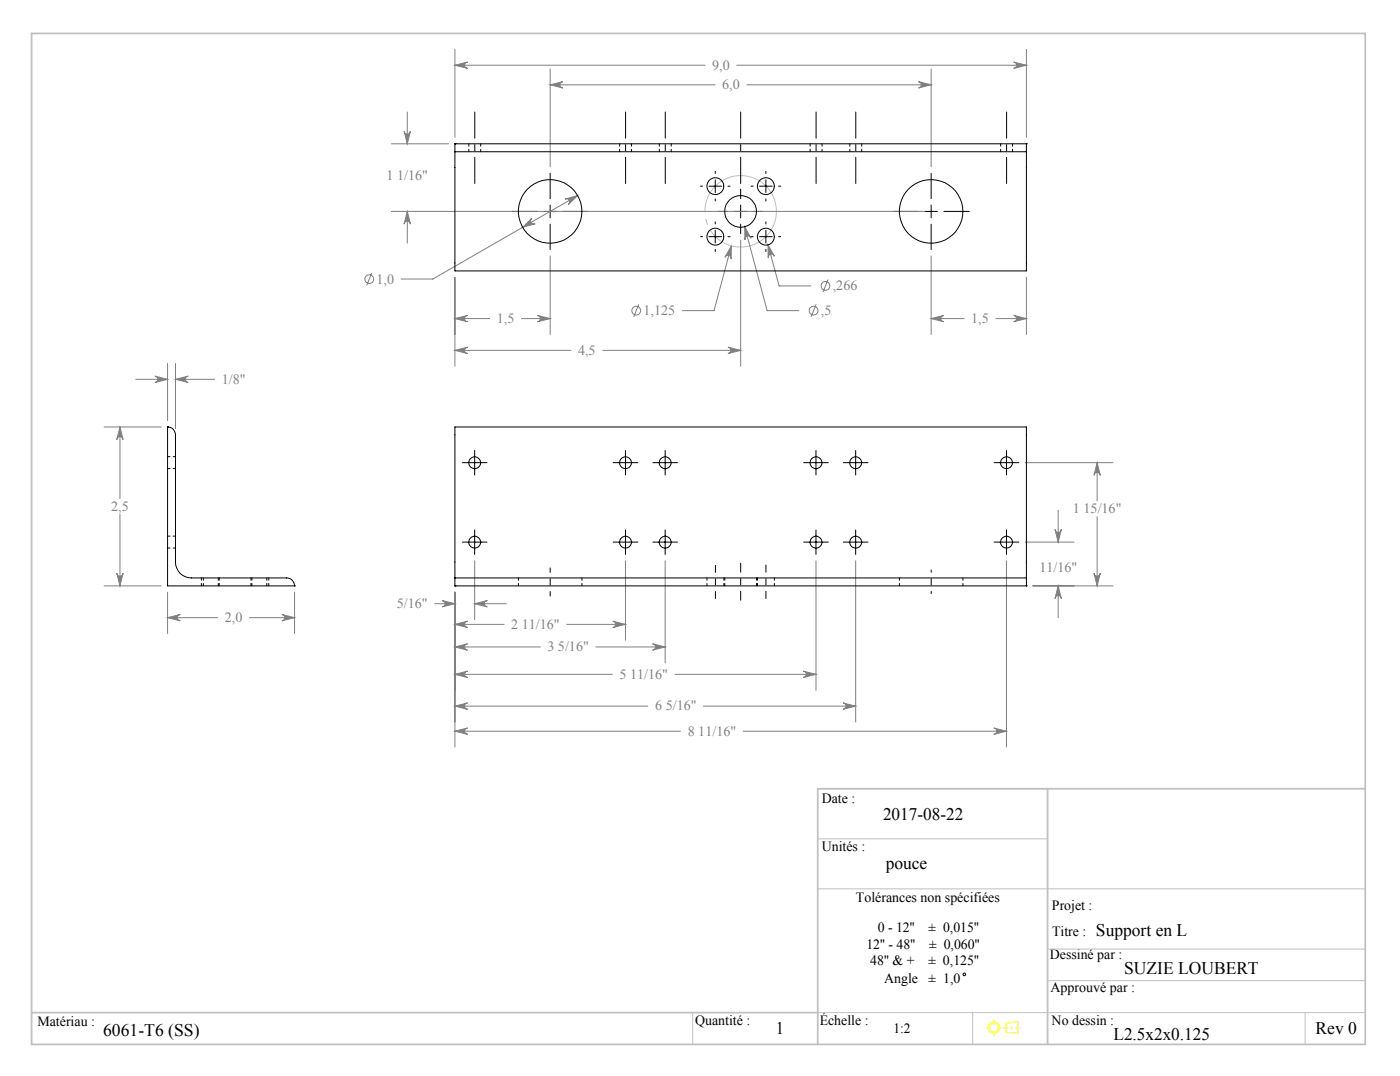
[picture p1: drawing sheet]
<svg xmlns="http://www.w3.org/2000/svg" width="280mm" height="215mm" viewBox="0 0 280 215" stroke-linecap="round" stroke-linejoin="round" font-family="sans-serif">
<g fill="none" stroke="#808080" stroke-width=".2">
<path d="M91 13l2.5-.6a.64 .64 0 0 0-.6 .6 .64 .64 0 0 0 .6 .7zM91 9.9v17.6M91 13h50M110 17l2.6-.7a.64 .64 0 0 0-.6 .7 .64 .64 0 0 0 .6 .6zM110 13.8v19.6M110 17h33M147.4 13h57.9M149.4 17h36.8M183.7 16.3l2.5 .7-2.5 .6a.64 .64 0 0 0 .6-.6 .64 .64 0 0 0-.6-.7zM186.2 13.8v19.6M202.7 12.4l2.6 .6-2.6 .7a.64 .64 0 0 0 .6-.7 .64 .64 0 0 0-.6-.6zM205.3 9.9v17.6"/>
<path d="M78.3 28.7h11.4M80.8 26.2a.64 .64 0 0 0 .7 .6 .64 .64 0 0 0 .6-.6l-.6 2.5zM81.5 22.4v6.3M113 39.8l2.5-.7-1.9 1.8a.65 .65 0 0 0 .2-.9 .65 .65 0 0 0-.8-.2zM115.5 39.1l-28.9 16.7h-6.4M74.4 54.5l-1.1 2.5M78.3 42.2h106.7M81.5 42.2l.6 2.6a.64 .64 0 0 0-.6-.6 .64 .64 0 0 0-.7 .6zM81.5 42.2v6.4M91 55.4v17.8M104.5 45.4l1.9-1.8a.65 .65 0 0 0-.2 .8 .65 .65 0 0 0 .8 .3zM110 51.1v15.7"/>
<path d="M146.3 49.2l-.1 2.6a.64 .64 0 0 0-.4-.8 .64 .64 0 0 0-.8 .4zM146.3 49.2l-3.5 12.9h-6.3M148.1 48v25.2M148.9 45.3l1.3 2.3a.64 .64 0 0 0-.8-.4 .64 .64 0 0 0-.4 .7zM148.9 45.3l4.5 16.8h6.4M153.6 48.9l2.2 8.2h6.4M153.6 48.9l1.3 2.3a.64 .64 0 0 0-.8-.4 .64 .64 0 0 0-.5 .8zM165.6 55.9l-1 2.5M186.2 51.1v15.7M205.3 55.4v11.4M27.2 75.8h6.3M31 75.2l2.5 .6-2.5 .6a.64 .64 0 0 0 .6-.6 .64 .64 0 0 0-.6-.6z"/>
<path d="M33.5 72.6v11.4M35.1 75.8l2.5-.6a.64 .64 0 0 0-.6 .6 .64 .64 0 0 0 .6 .6zM35.1 72.6v13M35.1 75.8h7.8M91 63.7l2.5-.7a.64 .64 0 0 0-.6 .7 .64 .64 0 0 0 .6 .6zM91 70l2.5-.6a.64 .64 0 0 0-.6 .6 .64 .64 0 0 0 .6 .6zM91 63.7h6.9M91 70h23.2M104.3 63.7h5.7M107.5 63l2.5 .7-2.5 .6a.64 .64 0 0 0 .6-.6 .64 .64 0 0 0-.6-.7zM120.5 70h27.6M127.7 60.8l-.9 2.5"/>
<path d="M145.6 69.4l2.5 .6-2.5 .6a.64 .64 0 0 0 .6-.6 .64 .64 0 0 0-.6-.6zM163.2 60.8l-1 2.5M186.2 63.7h6.6M186.2 63.7l2.6-.7a.64 .64 0 0 0-.6 .7 .64 .64 0 0 0 .6 .6zM199.2 63.7h6.1M202.7 63l2.6 .7-2.6 .6a.64 .64 0 0 0 .6-.6 .64 .64 0 0 0-.6-.7zM20.8 85.3h11.4M24 85.3l.6 2.6a.64 .64 0 0 0-.6-.6 .64 .64 0 0 0-.6 .6zM24 85.3v14.3M205 92.4h17.6M219.4 92.4l.7 2.6a.64 .64 0 0 0-.7-.6 .64 .64 0 0 0-.6 .6zM219.4 92.4v7.7"/>
<path d="M20.8 117.1h11.4M23.4 114.5a.64 .64 0 0 0 .6 .6 .64 .64 0 0 0 .6-.6l-.6 2.6zM24 102.7v14.4M33.5 118.3v8.3M58.9 118.3v8.3M88.4 120l2.6 .6-2.6 .7a.64 .64 0 0 0 .6-.7 .64 .64 0 0 0-.6-.6zM91 118.3v31M94.9 112.1v11.7M125.1 112.1v15.8M133 112.1v20.4M163.2 112.1v25.8M171.1 112.1v32.2"/>
<path d="M201.3 112.1v37.2M205 108.3h9.8M206.6 117.1h16M211 105.8a.64 .64 0 0 0 .6 .6 .64 .64 0 0 0 .7-.6l-.7 2.5zM211.6 102v6.3M211.6 117.1v6.3M211.6 117.1l.7 2.5a.64 .64 0 0 0-.7-.6 .64 .64 0 0 0-.6 .6zM218.8 114.5a.64 .64 0 0 0 .6 .6 .64 .64 0 0 0 .7-.6l-.7 2.6zM219.4 103.2v13.9M33.5 123.4l2.6-.6a.64 .64 0 0 0-.7 .6 .64 .64 0 0 0 .7 .7zM33.5 123.4h10M49.9 123.4h9"/>
<path d="M56.4 122.8l2.5 .6-2.5 .7a.64 .64 0 0 0 .6-.7 .64 .64 0 0 0-.6-.6zM86.9 120.6h4.1M91 124.8l2.5-.7a.64 .64 0 0 0-.6 .7 .64 .64 0 0 0 .6 .6zM91 129.3l2.5-.7a.64 .64 0 0 0-.6 .7 .64 .64 0 0 0 .6 .6zM91 134.7l2.5-.6a.64 .64 0 0 0-.6 .6 .64 .64 0 0 0 .6 .7zM91 124.8h9.8M91 129.3h17.1M91 134.7h31.5M94.9 120.6l2.6-.6a.64 .64 0 0 0-.6 .6 .64 .64 0 0 0 .6 .7zM94.9 120.6h6.4M113.3 124.8h11.8M119.2 129.3h13.8"/>
<path d="M122.6 124.1l2.5 .7-2.5 .6a.64 .64 0 0 0 .6-.6 .64 .64 0 0 0-.6-.7zM130.5 128.6l2.5 .7-2.5 .6a.64 .64 0 0 0 .6-.6 .64 .64 0 0 0-.6-.7zM135 134.7h28.2M160.7 134.1l2.5 .6-2.5 .7a.64 .64 0 0 0 .6-.7 .64 .64 0 0 0-.6-.6zM91 141.1l2.5-.6a.64 .64 0 0 0-.6 .6 .64 .64 0 0 0 .6 .6zM91 146.1l2.5-.6a.64 .64 0 0 0-.6 .6 .64 .64 0 0 0 .6 .6zM91 141.1h38.6M91 146.1h45.1M140.7 141.1h30.4M148.6 146.1h52.7M168.6 140.5l2.5 .6-2.5 .6a.64 .64 0 0 0 .6-.6 .64 .64 0 0 0-.6-.6zM198.8 145.5l2.5 .6-2.5 .6a.64 .64 0 0 0 .6-.6 .64 .64 0 0 0-.6-.6z"/>
<circle cx="73.8" cy="55.8" r=".87"/>
<circle cx="165.1" cy="57.1" r=".89"/>
<circle cx="127.2" cy="62.1" r=".88"/>
<circle cx="162.7" cy="62.1" r=".88"/>
</g>
<g fill="none" stroke="#000" stroke-width=".2">
<path d="M110 34.6v5.1M140.1 37.2h.4M141.8 37.2h2.5M143.1 34.2v.5M143.1 35.9v2.6M143.1 39.7v.5M145.6 37.2h.4M148.1 37.8v1.9M150.2 37.2h.4M151.9 37.2h2.5M153.2 34.2v.5M153.2 35.9v2.6"/>
<path d="M153.2 39.7v.5M155.7 37.2h.4M186.2 34.6v5.1M102.4 42.2h5.1M108.8 42.2h2.5M110 41v2.5M110 44.8v5.1M112.6 42.2h5.1M140.1 47.3h.4M141.8 47.3h2.5M143.1 44.3v.4M143.1 46v2.6"/>
<path d="M143.1 49.8v.5M143.7 42.2h1.9M145.6 47.3h.4M146.9 42.2h2.5M148.1 41v2.5M148.1 44.8v1.9M150.2 47.3h.4M150.7 42.2h1.9M151.9 47.3h2.5M153.2 44.3v.4M153.2 46v2.6M153.2 49.8v.5"/>
<path d="M155.7 47.3h.4M178.6 42.2h5.1M185 42.2h2.5M186.2 41v2.5M186.2 44.8v5.1M188.8 42.2h5.1M92.5 92.4h4.9M94.9 90v4.9M122.6 92.4h5M125.1 90v4.9M130.6 92.4h4.9M133 90v4.9"/>
<path d="M160.7 92.4h5M163.2 90v4.9M168.7 92.4h4.9M171.1 90v4.9M198.8 92.4h5M201.3 90v4.9M92.5 108.3h4.9M94.9 105.9v4.9M122.6 108.3h5M125.1 105.9v4.9M130.6 108.3h4.9M133 105.9v4.9"/>
<path d="M160.7 108.3h5M163.2 105.9v4.9M168.7 108.3h4.9M171.1 105.9v4.9M198.8 108.3h5M201.3 105.9v4.9"/>
<circle cx="192.9" cy="194.7" r=".25"/>
</g>
<g fill="none" stroke="#ff0" stroke-width=".2">
<path d="M197.3 205.3h.8M198.8 203.9v.7M198.8 206.1v.8M199.5 205.4h.7M200.8 205.4h.8M201.2 204.5l2.4-.3v2.3l-2.4-.2zM202.1 205.4h.4M203.2 205.4h.8"/>
<circle cx="198.8" cy="205.3" r="1.16"/>
<circle cx="198.8" cy="205.3" r=".89"/>
</g>
<path d="M155 40.1a7.1 7.1 0 0 0-12-2.8 7.1 7.1 0 0 0 3.3 11.8 7.1 7.1 0 0 0 8.8-8.6l-.1-.4" fill="none" stroke="#c0c0c0" stroke-width=".2" stroke-dasharray="30.5 1.3 1.3 1.3" stroke-dashoffset="9.9" stroke-linecap="butt"/>
<path d="M186.2 118.6v-4.7" fill="none" stroke="#000" stroke-width=".2" stroke-dasharray="30.5 1.3 1.3 1.3" stroke-dashoffset="30"/>
<path d="M148.1 119.9v-7.4" fill="none" stroke="#000" stroke-width=".2" stroke-dasharray="30.5 1.3 1.3 1.3" stroke-dashoffset="28.7"/>
<path d="M153.2 119.6v-6.7" fill="none" stroke="#000" stroke-width=".2" stroke-dasharray="30.5 1.3 1.3 1.3" stroke-dashoffset="29"/>
<path d="M143.1 113v6.6" fill="none" stroke="#000" stroke-width=".2" stroke-dasharray="30.5 1.3 1.3 1.3" stroke-dashoffset="29.1"/>
<path d="M110 113.5v5.6" fill="none" stroke="#000" stroke-width=".2" stroke-dasharray="30.5 1.3 1.3 1.3" stroke-dashoffset="29.6"/>
<path d="M95 36.7v-14.3M125.1 36.7v-14.3M133.1 36.7v-14.3M148.1 36.7v-14.3M163.2 36.7v-14.3M171.2 36.7v-14.3M201.3 36.7v-14.3" fill="none" stroke="#000" stroke-width=".2" stroke-dasharray="30.5 1.3 1.3 1.3" stroke-dashoffset="25.2"/>
<path d="M163.5 157.6h46M163.5 177.6h109.5M163.5 167.6h46M209.5 189.6h63.5M209.5 196h63.5M138.5 202.3v6.4M163.5 202.3h109.5M194.5 202.3v6.4M261 202.3v6.4" fill="none" stroke="#c0c0c0" stroke-width=".2"/>
<path d="M6.3 6.7h266.8v202h-266.8zM209.5 157.6v51.1M273.1 157.6h-109.6v51.1M6.3 202.3h157.2" fill="none" stroke="#c0c0c0" stroke-width=".35"/>
<g fill="#808080">
<path d="M146.3 49.2l-.1 2.6a.64 .64 0 0 0-.4-.8 .64 .64 0 0 0-.8 .4z"/>
<path d="M33.5 123.4l2.6-.6a.64 .64 0 0 0-.7 .6 .64 .64 0 0 0 .7 .7zM56.4 122.8l2.5 .6-2.5 .7a.64 .64 0 0 0 .6-.7 .64 .64 0 0 0-.6-.6zM24 85.3l.6 2.6a.64 .64 0 0 0-.6-.6 .64 .64 0 0 0-.6 .6zM23.4 114.5a.64 .64 0 0 0 .6 .6 .64 .64 0 0 0 .6-.6l-.6 2.6zM31 75.2l2.5 .6-2.5 .6a.64 .64 0 0 0 .6-.6 .64 .64 0 0 0-.6-.6zM35.1 75.8l2.5-.6a.64 .64 0 0 0-.6 .6 .64 .64 0 0 0 .6 .6zM88.4 120l2.6 .6-2.6 .7a.64 .64 0 0 0 .6-.7 .64 .64 0 0 0-.6-.6zM94.9 120.6l2.6-.6a.64 .64 0 0 0-.6 .6 .64 .64 0 0 0 .6 .7zM91 124.8l2.5-.7a.64 .64 0 0 0-.6 .7 .64 .64 0 0 0 .6 .6zM122.6 124.1l2.5 .7-2.5 .6a.64 .64 0 0 0 .6-.6 .64 .64 0 0 0-.6-.7zM91 129.3l2.5-.7a.64 .64 0 0 0-.6 .7 .64 .64 0 0 0 .6 .6zM130.5 128.6l2.5 .7-2.5 .6a.64 .64 0 0 0 .6-.6 .64 .64 0 0 0-.6-.7zM91 134.7l2.5-.6a.64 .64 0 0 0-.6 .6 .64 .64 0 0 0 .6 .7zM160.7 134.1l2.5 .6-2.5 .7a.64 .64 0 0 0 .6-.7 .64 .64 0 0 0-.6-.6zM91 141.1l2.5-.6a.64 .64 0 0 0-.6 .6 .64 .64 0 0 0 .6 .6zM168.6 140.5l2.5 .6-2.5 .6a.64 .64 0 0 0 .6-.6 .64 .64 0 0 0-.6-.6zM91 146.1l2.5-.6a.64 .64 0 0 0-.6 .6 .64 .64 0 0 0 .6 .6zM198.8 145.5l2.5 .6-2.5 .6a.64 .64 0 0 0 .6-.6 .64 .64 0 0 0-.6-.6zM211.6 117.1l.7 2.5a.64 .64 0 0 0-.7-.6 .64 .64 0 0 0-.6 .6zM211 105.8a.64 .64 0 0 0 .6 .6 .64 .64 0 0 0 .7-.6l-.7 2.5zM218.8 114.5a.64 .64 0 0 0 .6 .6 .64 .64 0 0 0 .7-.6l-.7 2.6zM219.4 92.4l.7 2.6a.64 .64 0 0 0-.7-.6 .64 .64 0 0 0-.6 .6zM91 13l2.5-.6a.64 .64 0 0 0-.6 .6 .64 .64 0 0 0 .6 .7zM202.7 12.4l2.6 .6-2.6 .7a.64 .64 0 0 0 .6-.7 .64 .64 0 0 0-.6-.6zM80.8 26.2a.64 .64 0 0 0 .7 .6 .64 .64 0 0 0 .6-.6l-.6 2.5zM81.5 42.2l.6 2.6a.64 .64 0 0 0-.6-.6 .64 .64 0 0 0-.7 .6zM153.6 48.9v2.7a.64 .64 0 0 1 .5-.8 .64 .64 0 0 1 .8 .4zM148.9 45.3l.1 2.6a.64 .64 0 0 1 .4-.7 .64 .64 0 0 1 .8 .4zM113 39.8a.65 .65 0 0 1 .8 .2 .65 .65 0 0 1-.2 .9l1.9-1.8zM104.5 45.4l2.5-.7a.65 .65 0 0 1-.8-.3 .65 .65 0 0 1 .2-.8zM110 17l2.6-.7a.64 .64 0 0 0-.6 .7 .64 .64 0 0 0 .6 .6zM183.7 16.3l2.5 .7-2.5 .6a.64 .64 0 0 0 .6-.6 .64 .64 0 0 0-.6-.7zM91 63.7l2.5-.7a.64 .64 0 0 0-.6 .7 .64 .64 0 0 0 .6 .6zM107.5 63l2.5 .7-2.5 .6a.64 .64 0 0 0 .6-.6 .64 .64 0 0 0-.6-.7zM202.7 63l2.6 .7-2.6 .6a.64 .64 0 0 0 .6-.6 .64 .64 0 0 0-.6-.7zM186.2 63.7l2.6-.7a.64 .64 0 0 0-.6 .7 .64 .64 0 0 0 .6 .6zM91 70l2.5-.6a.64 .64 0 0 0-.6 .6 .64 .64 0 0 0 .6 .6zM145.6 69.4l2.5 .6-2.5 .6a.64 .64 0 0 0 .6-.6 .64 .64 0 0 0-.6-.6z"/>
</g>
<g fill="none" stroke="#000" stroke-width=".2">
<path d="M91 28.7h.1M91 28.7v1.6M91 30.3v23.8h114.3v-23.8M91 28.7h114.3M91 30.3h114.3M205.3 28.7h.1M205.3 28.7v1.6M33.5 85.3h.1M33.5 85.3a1.57 1.57 0 0 1 1.6 1.6v25.4a3.1 3.1 0 0 0 3.2 3.2h19a1.57 1.57 0 0 1 1.6 1.6M33.5 85.3v31.8h25.4M58.9 117.1h.1M91 117.1h.1"/>
<path d="M91 115.5v1.6M91 115.5v-30.2h114.3v30.2M91 115.5h114.3M91 117.1h114.3M205.3 117.1h.1M205.3 115.5v1.6"/>
<circle cx="143.1" cy="37.2" r="1.68"/>
<circle cx="153.2" cy="37.2" r="1.69"/>
<circle cx="110" cy="42.2" r="6.4"/>
<circle cx="143.1" cy="47.3" r="1.68"/>
<circle cx="148.1" cy="42.2" r="3.2"/>
<circle cx="153.2" cy="47.3" r="1.69"/>
<circle cx="186.2" cy="42.2" r="6.4"/>
<circle cx="94.9" cy="92.5" r="1.19"/>
<circle cx="125.1" cy="92.5" r="1.19"/>
<circle cx="133" cy="92.5" r="1.19"/>
<circle cx="163.2" cy="92.5" r="1.19"/>
<circle cx="171.1" cy="92.5" r="1.19"/>
<circle cx="201.3" cy="92.5" r="1.19"/>
<circle cx="94.9" cy="108.3" r="1.19"/>
<circle cx="125.1" cy="108.3" r="1.19"/>
<circle cx="133" cy="108.3" r="1.19"/>
<circle cx="163.2" cy="108.3" r="1.19"/>
<circle cx="171.1" cy="108.3" r="1.19"/>
<circle cx="201.3" cy="108.3" r="1.19"/>
</g>
<g fill="none" stroke="#000" stroke-width=".2" stroke-dasharray="1.3 .6" stroke-dashoffset=".8">
<path d="M93.8 28.7v1.6M96.1 30.3v-1.6M123.9 28.7v1.6M126.3 30.3v-1.6M131.9 28.7v1.6M134.2 30.3v-1.6M162 28.7v1.6M164.4 30.3v-1.6M170 28.7v1.6M172.3 30.3v-1.6M200.1 28.7v1.6M202.5 30.3v-1.6"/>
<path d="M33.5 93.6h1.6M35.1 91.3h-1.6M33.5 109.5h1.6M35.1 107.1h-1.6M40.3 115.5v1.5M40.7 115.5v1.5M43.7 117v-1.5M43.8 115.5v1.5M50.2 117v-1.5M50.4 115.5v1.5M53.4 117v-1.5M53.8 117v-1.5"/>
<path d="M103.7 115.5v1.5M116.4 117v-1.5M141.4 115.5v1.5M144.8 117v-1.5M145 115.5v1.5M151.3 117v-1.5M151.5 115.5v1.5M154.9 117v-1.5M179.9 115.5v1.5M192.6 117v-1.5"/>
</g>
<g font-size="3.5">
<text x="176.6" y="163.9">2017-08-22</text>
<text x="177.1" y="173.7">pouce</text>
<text x="219.2" y="187.1">Support en L</text>
<text x="224.8" y="194.6">SUZIE LOUBERT</text>
<text x="20.6" y="206.9">6061-T6 (SS)</text>
<text x="155.2" y="206.6">1</text>
<text x="222.7" y="207.7">L2.5x2x0.125</text>
<text x="263.1" y="206.6">Rev 0</text>
</g>
<g font-size="2.8" fill="#808080">
<text x="142.4" y="13.9">9,0</text>
<text x="144.5" y="17.8">6,0</text>
<text x="77.3" y="35.9">1 1/16&quot;</text>
<text x="75.3" y="56.6">1,0</text>
<text x="166.6" y="58">,266</text>
<text x="99.4" y="64.5">1,5</text>
<text x="128.7" y="62.9">1,125</text>
<text x="164.2" y="62.9">,5</text>
<text x="194.2" y="64.5">1,5</text>
<text x="115.6" y="70.9">4,5</text>
<text x="44.4" y="76.7">1/8&quot;</text>
<text x="22.2" y="102.1">2,5</text>
<text x="214.6" y="102.5">1 15/16&quot;</text>
<text x="207.9" y="114.3">11/16&quot;</text>
<text x="45" y="124.3">2,0</text>
<text x="79.4" y="121.5">5/16&quot;</text>
<text x="102.2" y="125.6">2 11/16&quot;</text>
<text x="109.5" y="130.1">3 5/16&quot;</text>
<text x="123.9" y="135.6">5 11/16&quot;</text>
<text x="131" y="142">6 5/16&quot;</text>
<text x="137.5" y="147">8 11/16&quot;</text>
</g>
<g font-size="2.8">
<text x="164.4" y="160.5">Date :</text>
<text x="164.4" y="170">Unités :</text>
<text x="171.2" y="180.3">Tolérances non spécifiées</text>
<text x="210.4" y="181.8">Projet :</text>
<text x="173.3" y="189.5">12'' - 48''</text>
<text x="175.5" y="186.2">0 - 12''</text>
<text x="185.7" y="186.2">± 0,015''</text>
<text x="185.8" y="189.5">± 0,060''</text>
<text x="210" y="191.7">Dessiné par :</text>
<text x="210.4" y="187.1">Titre :</text>
<text x="174.1" y="192.8">48'' &amp; +</text>
<text x="176.8" y="196.3">Angle</text>
<text x="185.7" y="192.8">± 0,125''</text>
<text x="185.7" y="196.3">± 1,0</text>
<text x="210.1" y="198.2">Approuvé par :</text>
<text x="7.5" y="205.1">Matériau :</text>
<text x="139" y="204.8">Quantité :</text>
<text x="163.9" y="204.8">Échelle :</text>
<text x="178.7" y="206.3">1:2</text>
<text x="210.3" y="204.7">No dessin :</text>
</g>
</svg>
